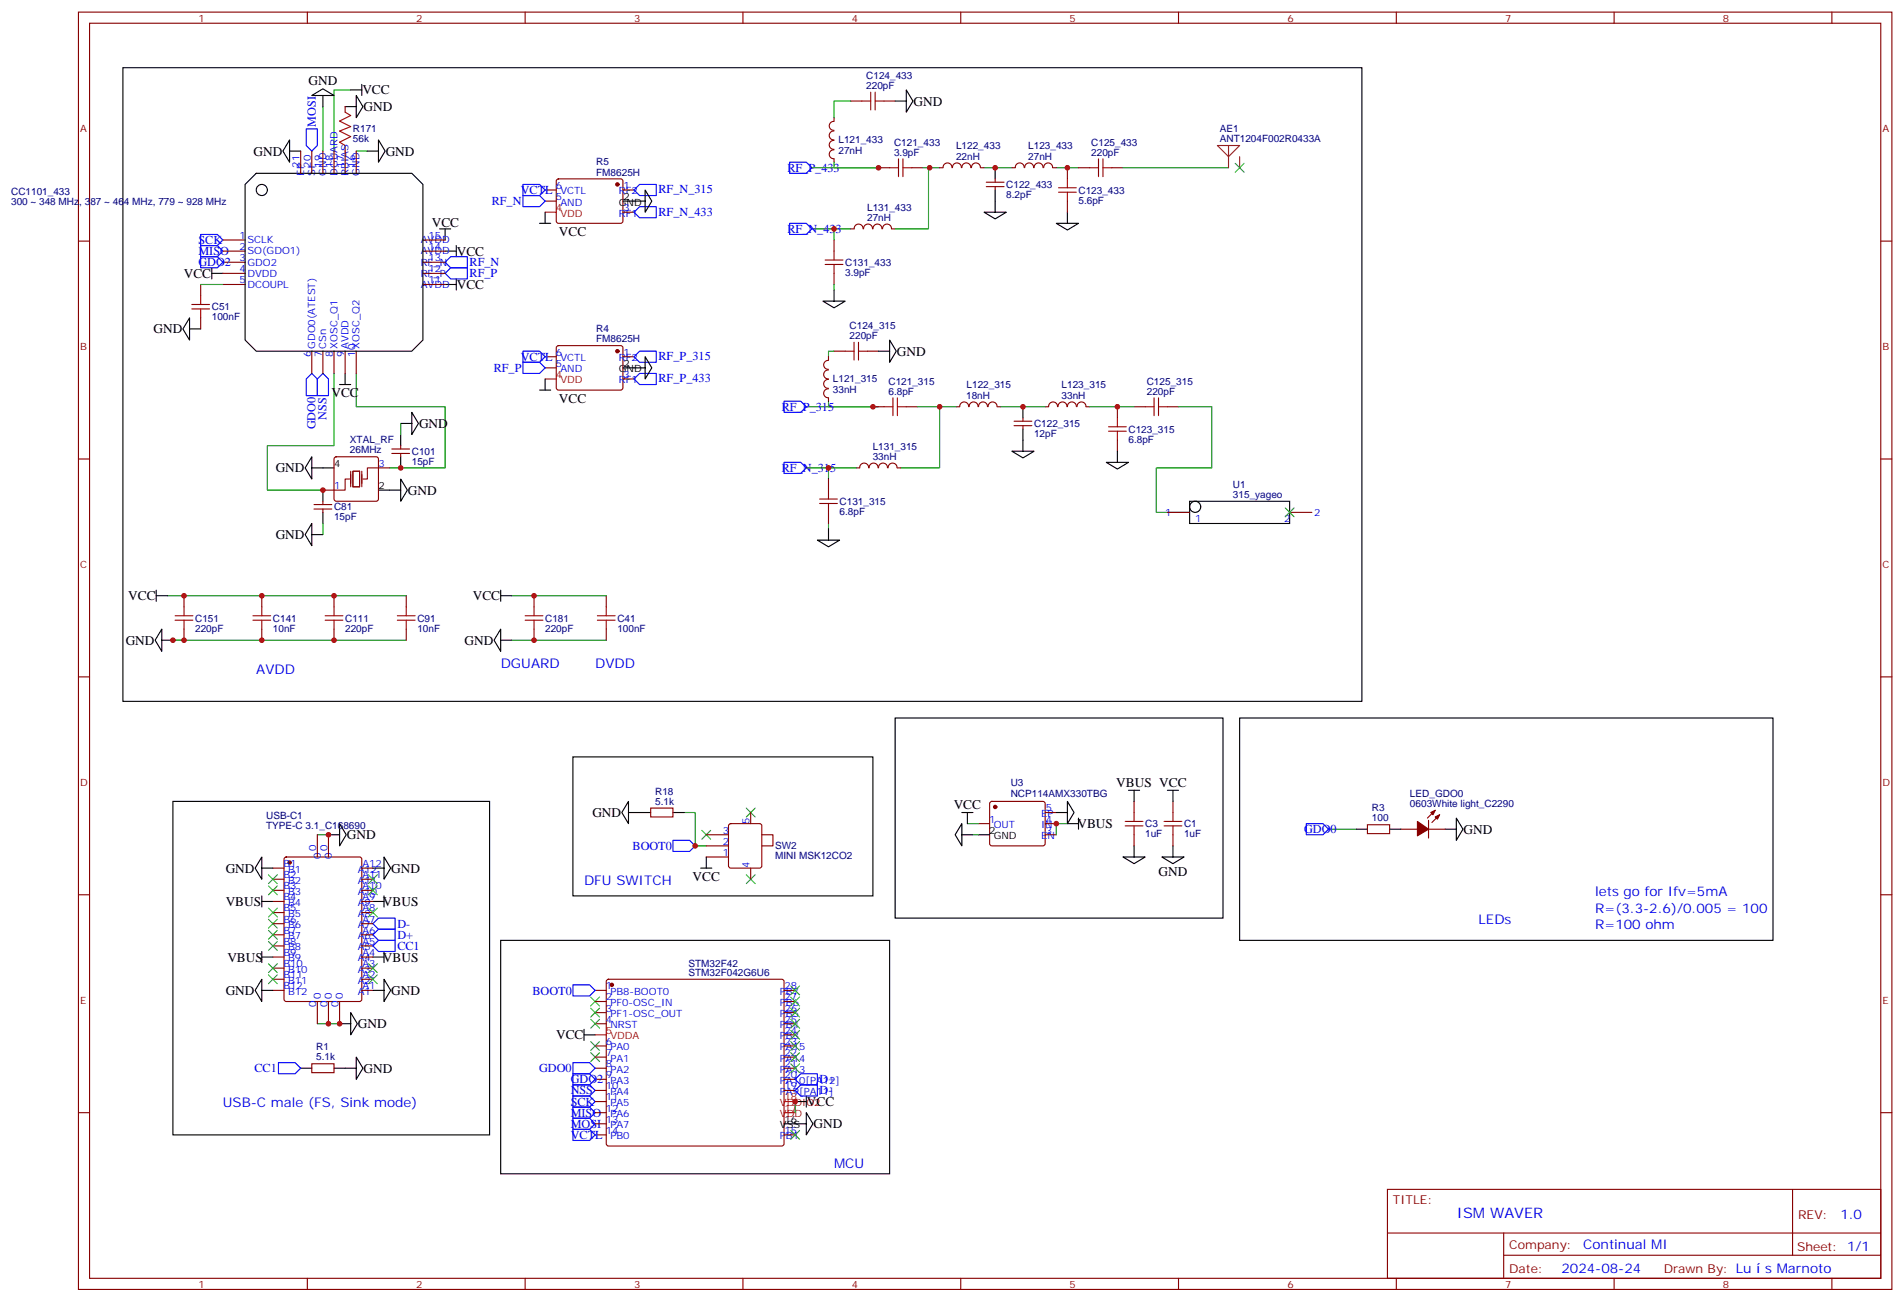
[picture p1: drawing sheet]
<svg xmlns="http://www.w3.org/2000/svg" width="604mm" height="413mm" viewBox="0 0 604 413" stroke-linecap="round" stroke-linejoin="round" font-family="sans-serif">
<g fill="none" stroke="#870000" stroke-width=".35">
<path d="M24.9 3.8h575.7v405.4h-575.7zM28.4 7.4h568.7v398.3h-568.7zM97.6 3.8v3.6M166.7 3.8v3.6M235.9 3.8v3.6M305 3.8v3.6M374.2 3.8v3.6M443.3 3.8v3.6M512.4 3.8v3.6M581.6 3.8v3.6M109.6 33.8v1.8M264.8 38.5a1.41 1.41 0 0 0-1.5 1.4 1.41 1.41 0 0 0 1.5 1.4"/>
<path d="M264.8 37.4v1M270.1 32.1h3.5M280.7 32.1h3.5M95.5 47.9v7.1M99 47.9v7.1M102.5 47.9v7.1M106 47.9v7.1M109.6 46.2v8.8M113.1 47.9v7.1M176.8 57l.5-.2h20l.5 .7-.1 12.9-.6 .5-20.1-.1-.4-.6v-12.7zM264.8 44.6a1.41 1.41 0 0 0-1.5 1.4 1.41 1.41 0 0 0 1.5 1.4M264.8 41.6a1.41 1.41 0 0 0-1.5 1.4 1.41 1.41 0 0 0 1.5 1.4"/>
<path d="M264.8 47.6a1.41 1.41 0 0 0-1.5 1.4 1.41 1.41 0 0 0 1.5 1.4v1.1M278.9 53.2h3.5M289.5 53.2h3.5M298.3 53.2h1.1M299.4 53.2a1.41 1.41 0 0 1 1.4-1.5 1.41 1.41 0 0 1 1.4 1.5M302.4 53.2a1.41 1.41 0 0 1 1.4-1.5 1.41 1.41 0 0 1 1.4 1.5M305.4 53.2a1.41 1.41 0 0 1 1.4-1.5 1.41 1.41 0 0 1 1.4 1.5M308.4 53.2a1.41 1.41 0 0 1 1.4-1.5 1.41 1.41 0 0 1 1.4 1.5M311.4 53.2h1M313.1 59.2h5.7M313.1 57.8h5.7M315.9 56.8v1"/>
<path d="M315.9 59.2v1.1M321.2 53.2h1.1M322.3 53.2a1.41 1.41 0 0 1 1.4-1.5 1.41 1.41 0 0 1 1.4 1.5M325.3 53.2a1.41 1.41 0 0 1 1.4-1.5 1.41 1.41 0 0 1 1.4 1.5M328.3 53.2a1.41 1.41 0 0 1 1.4-1.5 1.41 1.41 0 0 1 1.4 1.5M331.4 53.2a1.41 1.41 0 0 1 1.4-1.5 1.41 1.41 0 0 1 1.4 1.5M334.3 53.2h1.1M338.9 53.2v3.6M342.4 53.2h3.5M353 53.2h3.5M24.9 76.5h3.5M70.8 76.2h7"/>
<path d="M70.8 79.7h7M134.3 76.2h7M134.3 79.7h7M173.1 60.3h3.5M173.1 63.8h3.5M197.8 60.3h3.5M197.8 67.3h3.5M264.8 76.2v3.5M270.1 72.6h1M271.2 72.6a1.41 1.41 0 0 1 1.4-1.5 1.41 1.41 0 0 1 1.4 1.5M274.2 72.6a1.41 1.41 0 0 1 1.4-1.5 1.41 1.41 0 0 1 1.4 1.5M277.2 72.6a1.41 1.41 0 0 1 1.4-1.5 1.41 1.41 0 0 1 1.4 1.5"/>
<path d="M280.2 72.6a1.41 1.41 0 0 1 1.4-1.5 1.41 1.41 0 0 1 1.4 1.5M283.1 72.6h1.1M338.9 63.8v3.5M597.1 76.5h3.5M63.7 90.3v3.5M70.8 83.2h7M70.8 86.7h7M70.8 90.3h7M134.3 83.2h7M134.3 86.7h7M134.3 90.3h7M264.8 86.7v3.6"/>
<path d="M63.7 100.9v3.5M99 111.4v7.1M102.5 111.4v7.1M106 111.4v7.1M109.6 111.4v7.1M113.1 111.4v7.1M173.1 113.2h3.5M173.1 116.7h3.5M176.8 109.9l.5-.2h20l.5 .7-.1 13-.6 .4-20.1-.1-.4-.6v-12.7zM197.8 113.2h3.5M263 117.4a1.41 1.41 0 0 0-1.5 1.4 1.41 1.41 0 0 0 1.5 1.4M263 114.4a1.41 1.41 0 0 0-1.5 1.4 1.41 1.41 0 0 0 1.5 1.4"/>
<path d="M263 113.2v1.1M264.8 111.4h3.5M275.4 111.4h3.5M197.8 120.3h3.5M263 120.4a1.41 1.41 0 0 0-1.5 1.4 1.41 1.41 0 0 0 1.5 1.4M263 123.4a1.41 1.41 0 0 0-1.5 1.4 1.41 1.41 0 0 0 1.5 1.4M263 126.3v1M277.1 129.1h3.6M287.7 129.1h3.6M303.6 129.1h1.1M304.7 129.1a1.41 1.41 0 0 1 1.4-1.5 1.41 1.41 0 0 1 1.4 1.5M307.7 129.1a1.41 1.41 0 0 1 1.4-1.5 1.41 1.41 0 0 1 1.4 1.5"/>
<path d="M310.7 129.1a1.41 1.41 0 0 1 1.4-1.6 1.41 1.41 0 0 1 1.4 1.6M313.7 129.1a1.41 1.41 0 0 1 1.4-1.5 1.41 1.41 0 0 1 1.4 1.5M316.7 129.1h1M321.9 135.1h5.7M321.9 133.7h5.7M324.8 132.6v1.1M324.8 135.1v1M331.8 129.1h1.1M332.9 129.1a1.41 1.41 0 0 1 1.4-1.5 1.41 1.41 0 0 1 1.4 1.5M335.9 129.1a1.41 1.41 0 0 1 1.4-1.5 1.41 1.41 0 0 1 1.4 1.5M338.9 129.1a1.41 1.41 0 0 1 1.4-1.6 1.41 1.41 0 0 1 1.4 1.6M341.9 129.1a1.41 1.41 0 0 1 1.5-1.5 1.41 1.41 0 0 1 1.4 1.5"/>
<path d="M344.9 129.1h1M354.8 129.1v3.5M354.8 139.7v3.5M360 129.1h3.6M370.6 129.1h3.6M24.9 145.7h3.5M102.5 159.1v1M102.5 155.5h3.5M106.3 145.2l.5-.2h12.7l.4 .2 .3 .5v12.7l-.3 .5-.4 .2h-12.7l-.5-.3-.3-.4v-12.7zM120.2 148.5h3.5M124.4 143.9h5.6M124.4 142.5h5.6"/>
<path d="M127.2 141.4v1.1M127.2 143.9v1.1M263 152v3.5M271.9 148.5h1M273 148.5a1.41 1.41 0 0 1 1.4-1.5 1.41 1.41 0 0 1 1.4 1.5M275.9 148.5a1.41 1.41 0 0 1 1.4-1.5 1.41 1.41 0 0 1 1.5 1.5M278.9 148.5a1.41 1.41 0 0 1 1.4-1.5 1.41 1.41 0 0 1 1.4 1.5M282 148.5a1.41 1.41 0 0 1 1.4-1.5 1.41 1.41 0 0 1 1.4 1.5M284.9 148.5h1.1M597.1 145.7h3.5M99.7 161.5h5.6M99.7 160.1h5.6"/>
<path d="M102.5 161.5v1.1M263 162.6v3.5M370.6 162.6h7.1M409.4 162.6h7.1M58.4 189.1v3.5M58.4 199.6v3.6M83.1 189.1v3.5M83.1 199.6v3.6M106 189.1v3.5M106 199.6v3.6M129 189.1v3.5M129 199.6v3.6"/>
<path d="M169.5 189.1v3.5M169.5 199.6v3.6M192.5 189.1v3.5M192.5 199.6v3.6M24.9 214.8h3.5M597.1 214.8h3.5M206.6 256.4h7v2.9h-7zM238.3 257.8v3.6M314.4 254.5l.5-.2h16.2l.5 .2 .2 .5v12.7l-.2 .5-.5 .2h-16.2l-.5-.2-.2-.5v-12.7zM331.8 257.8h3.6M360 254.3v3.5M372.4 254.3v3.5"/>
<path d="M455.6 257.1l-2.4 2.5M457.1 258.6l-2.5 2.4M86.6 275.5h3.6M86.6 279h3.6M90.4 272.2l.5-.2h23.3l.6 .4 .1 44.7-.5 .7h-23.5l-.7-.4v-44.7zM100.8 264.9v7.1M104.3 264.9v7.1M114.9 275.5h3.5M114.9 279h3.5M224.2 264.9h7.1M224.2 268.4h7.1M224.2 272h7.1"/>
<path d="M231.5 261.6l.5-.2h9.2l.5 .2 .2 .5v12.7l-.3 .5-.4 .2h-9.2l-.5-.3-.2-.4v-12.7zM238.3 275.5v3.5M241.9 264.9h3.5v3.5h-3.5M310.7 261.4h3.5M331.8 261.4h3.6M331.8 264.9h3.6M360 264.9v3.5M372.4 264.9v3.5M434.1 261.7h7.1v2.8h-7.1zM444.7 263.1h5.3M453.5 263.1h5.3M453.5 260.3v5.7"/>
<path d="M24.9 284h3.5M86.6 282.5h3.6M86.6 286.1h3.6M86.6 289.6h3.6M86.6 293.1h3.6M86.6 296.7h3.6M114.9 282.5h3.5M114.9 286.1h3.5M114.9 289.6h3.5M114.9 293.1h3.5M114.9 296.7h3.5M597.1 284h3.5"/>
<path d="M86.6 300.2h3.6M86.6 303.7h3.6M86.6 307.2h3.6M86.6 310.8h3.6M86.6 314.3h3.6M100.8 317.8v7.1M104.3 317.8v7.1M107.8 317.8v7.1M114.9 300.2h3.5M114.9 303.7h3.5M114.9 307.2h3.5M114.9 310.8h3.5"/>
<path d="M114.9 314.3h3.5M188.9 314.3h3.6M188.9 317.8h3.6M192.7 311l.5-.2h55l.5 .2 .2 .5v51.5l-.2 .5-.5 .2h-55l-.5-.3-.2-.4v-51.5zM248.9 314.3h3.5M248.9 317.8h3.5M99 337.6h7v2.8h-7zM188.9 321.3h3.6M188.9 324.9h3.6M188.9 331.9h3.6M188.9 335.5h3.6M188.9 339h3.6"/>
<path d="M248.9 321.3h3.5M248.9 324.9h3.5M248.9 331.9h3.5M248.9 335.5h3.5M248.9 339h3.5M248.9 328.4h3.5M24.9 353.1h3.5M188.9 353.1h3.6M188.9 342.5h3.6M188.9 346h3.6M188.9 349.6h3.6M188.9 356.6h3.6"/>
<path d="M248.9 342.5h3.5M248.9 346h3.5M597.1 353.1h3.5M188.9 360.2h3.6M248.9 360.2h3.5M440.5 377.4h156.6v28.3h-156.6zM569.1 377.5v20.8M440.5 391.3h156.5M477.4 398.3h119.6M477.4 391.3v14.1M97.6 405.7v3.5M166.7 405.7v3.5"/>
<path d="M235.9 405.7v3.5M305 405.7v3.5M374.2 405.7v3.5M443.3 405.7v3.5M512.4 405.7v3.5M581.6 405.7v3.5"/>
</g>
<g fill="none" stroke="#008700" stroke-width=".35">
<path d="M102.5 33.8v14.1M111.3 28.5h-5.3v19.4M270.1 32.1h-5.3v5.3M113.1 47.9h3.5M264.8 51.5v1.7h14.1h-21.2M293 53.2h5.3M295.1 53.2h-.3v19.4h-10.6M312.4 53.2h8.8M335.4 53.2h7M356.5 53.2h33.5M257.7 72.6h12.4M264.8 72.6v3.6"/>
<path d="M63.7 90.3h7.1M264.8 90.3v1.7M106 118.5v22.9h-21.1v14.1h17.6M113.1 118.5v10.6h28.2v19.4h-17.6M264.8 111.4h-1.8v1.8M127.2 134.4v3.5M256 129.1h22.9M263 127.3v1.8h14.1M291.3 129.1h7M303.6 129.1h-5.3v19.4h-12.3M317.7 129.1h14.1M345.9 129.1h14.1"/>
<path d="M374.2 129.1h10.5v19.4h-17.6v14.1h10.6M256 148.5h15.9M263 148.5v3.5M102.5 166.1v3.6M263 166.1v1.8M53.1 189.1h75.9M162.5 189.1h30M54.9 203.2h74.1M162.5 203.2h30M217.2 257.8h3.5v10.6h3.5M100.8 264.9h3.5M307.1 261.4h3.6"/>
<path d="M308.9 264.9h1.8M338.9 261.4h-3.5v3.5M421.8 263.1h8.8M100.8 324.9h7M252.4 349.6v3.5"/>
</g>
<g fill="none" stroke="#000" stroke-width=".35">
<path d="M39 21.5h393.4v201.1h-393.4zM99 30.3l3.5-2.1 3.5 2.1zM102.5 30.3v3.5M109.6 33.8h3.5M111.3 28.5h3.6M113.1 30.3l2.1 3.5-2.1 3.6zM114.9 26.8v3.5M284.2 32.1h3.5M287.7 28.5l2.1 3.6-2.1 3.5zM81.4 55h49.3l3.6 3.5v49.4l-3.6 3.5h-49.3l-3.6-3.5v-49.4zM91.9 44.4v7.1l-2.1-3.6zM91.9 47.9h3.6"/>
<path d="M116.6 47.9h3.6M120.2 44.4l2.1 3.5-2.1 3.6zM315.9 53.2v3.6M139.6 72.6h3.5M141.3 79.7h3.6M141.3 72.6v3.6M144.9 77.9v3.6M171.3 70.9h3.5M173.1 67.3v3.6M197.8 63.8h7M204.8 60.3l2.1 3.5-2.1 3.5zM312.4 67.3h7.1l-3.6 2.2z"/>
<path d="M315.9 60.3v7M335.4 70.9h7l-3.5 2.1zM338.9 67.3v3.6M67.2 86.7h3.6M67.2 85v3.5M141.3 90.3h3.6M144.9 88.5v3.5M261.3 95.6h7l-3.5 2.1zM264.8 92v3.6M60.2 100.9v7l-2.1-3.5zM60.2 104.4h3.5M109.6 118.5v3.5"/>
<path d="M197.8 116.7h7M204.8 113.2l2.1 3.5-2.1 3.6zM278.9 111.4h3.5M282.4 107.9l2.2 3.5-2.2 3.6zM107.8 122h3.5M127.2 134.4h3.5M127.2 137.9v3.5M130.7 130.8l2.2 3.6-2.2 3.5zM171.3 123.8h3.5M173.1 120.3v3.5M324.8 129.1v3.5M324.8 136.1v7.1"/>
<path d="M99 145v7l-2.1-3.5zM99 148.5h7M102.5 155.5v3.6M120.2 155.5h7M127.2 152l2.1 3.5-2.1 3.6zM127.2 145v3.5M321.2 143.2h7.1l-3.5 2.1zM351.2 146.7h7.1l-3.5 2.1zM354.8 143.2v3.5M377.7 159.1h31.7v7h-31.7zM99 166.1v7.1l-2.1-3.5zM99 169.7h3.5"/>
<path d="M102.5 162.6v3.5M259.5 171.4h7.1l-3.6 2.1zM263 167.9v3.5M49.6 189.1h3.5M49.6 187.3v3.5M51.4 199.6v7.1l-2.2-3.5zM159 199.6v7.1l-2.2-3.5zM159 189.1h3.5M159 187.3v3.5M51.4 203.2h3.5M159 203.2h3.5M284.2 227.9h104.1v63.5h-104.1z"/>
<path d="M393.6 227.9h169.3v70.5h-169.3zM54.9 254.3h100.5v105.9h-100.5zM181.9 240.2h95.2v44.1h-95.2zM199.5 254.3v7.1l-2.1-3.6zM199.5 257.8h7.1M213.6 257.8h3.6M305.4 257.8h3.5M307.1 257.8v3.6M335.4 257.8h3.5M338.9 254.3l2.1 3.5-2.1 3.6zM342.4 259.6v3.5M358.3 250.8h3.5"/>
<path d="M360 250.8v3.5M370.6 250.8h3.6M372.4 250.8v3.5M462.4 259.6l2.1 3.5-2.1 3.6zM83.1 272v7l-2.1-3.5zM83.1 275.5h3.5M104.3 264.9h3.5M107.8 261.4l2.1 3.5-2.1 3.5zM118.4 275.5h3.5M121.9 272l2.1 3.5-2.1 3.5zM222.5 275.5h3.5M224.2 272v3.5"/>
<path d="M305.4 261.4v7l-2.2-3.5zM305.4 264.9h3.5M310.7 264.9h3.5M338.9 261.4h3.5M356.5 272h7.1l-3.6 2.1zM360 268.4v3.6M368.9 272h7l-3.5 2.1zM372.4 268.4v3.6M430.6 263.1h3.5M441.2 263.1h3.5M458.8 263.1h3.6M83.1 284.3v3.5"/>
<path d="M83.1 286.1h3.5M118.4 286.1h3.5M121.9 284.3v3.5M159 298.4h123.4v74.1h-123.4zM83.1 310.8v7l-2.1-3.5zM83.1 303.7h3.5M83.1 301.9v3.6M83.1 314.3h3.5M118.4 303.7h3.5M118.4 314.3h3.5M121.9 310.8l2.1 3.5-2.1 3.5zM121.9 301.9v3.6"/>
<path d="M95.5 339h3.5M106 339h7.1M107.8 324.9h3.5M111.3 321.3l2.2 3.6-2.2 3.5zM113.1 335.5l2.1 3.5-2.1 3.5zM185.4 328.4h3.5M185.4 326.6v3.6M248.9 356.6h7.1M252.4 349.6h3.6M256 353.1l2.1 3.5-2.1 3.6zM256 347.8v3.5"/>
<circle cx="83.1" cy="60.3" r="1.76"/>
<circle cx="379.4" cy="160.8" r="1.76"/>
</g>
<g fill="none" stroke="#a10000" stroke-width=".35">
<path d="M109.6 35.6l1.7 1.1-3.5 1.7 3.5 1.8-3.5 1.4 3.5 1.8-3.5 1.7 1.8 1.1M273.6 32.1h2.8M276.4 29.2v5.7M277.8 29.2v5.7M277.8 32.1h2.9M282.4 53.2h2.9M285.3 50.4v5.7M286.7 53.2h2.8M286.7 50.4v5.7M336.1 59.6h5.6M338.9 56.8v2.8M345.9 53.2h2.9"/>
<path d="M348.8 50.4v5.7M350.2 50.4v5.7M350.2 53.2h2.8M264.8 79.7v2.8M336.1 61h5.6M338.9 61v2.8M60.9 96.6h5.6M60.9 98h5.6M63.7 93.8v2.8M63.7 98v2.9M262 82.5h5.6M262 83.9h5.6"/>
<path d="M264.8 83.9v2.8M268.3 111.4h2.8M271.1 108.6v5.7M272.6 108.6v5.7M272.6 111.4h2.8M280.7 129.1h2.8M283.5 126.3v5.6M284.9 126.3v5.6M284.9 129.1h2.8M351.9 135.4h5.7M351.9 136.8h5.7M354.8 132.6v2.8"/>
<path d="M354.8 136.8v2.9M363.6 129.1h2.8M366.4 126.3v5.6M367.8 129.1h2.8M367.8 126.3v5.6M260.2 158.4h5.7M260.2 159.8h5.7M263 155.5v2.9M263 159.8v2.8M55.6 195.4h5.6M55.6 196.8h5.6M58.4 192.6v2.8"/>
<path d="M58.4 196.8v2.8M80.3 195.4h5.6M80.3 196.8h5.6M83.1 192.6v2.8M83.1 196.8v2.8M103.2 195.4h5.7M103.2 196.8h5.7M106 192.6v2.8M106 196.8v2.8M126.2 195.4h5.6M126.2 196.8h5.6M129 192.6v2.8"/>
<path d="M129 196.8v2.8M166.7 195.4h5.7M166.7 196.8h5.7M169.5 192.6v2.8M169.5 196.8v2.8M189.7 195.4h5.6M189.7 196.8h5.6M192.5 192.6v2.8M192.5 196.8v2.8M360 257.8v2.9M372.4 257.8v2.9M357.2 262.1h5.7"/>
<path d="M357.2 260.7h5.7M360 262.1v2.8M369.6 262.1h5.6M369.6 260.7h5.6M372.4 262.1v2.8"/>
</g>
<g fill="none" stroke="#00f" stroke-width=".35">
<path d="M97.2 40.9h3.6v5.3l-1.8 1.7-1.8-1.7zM166 58.5h5.3l1.8 1.8-1.8 1.8h-5.3zM203.1 58.5h5.3v3.6h-5.3l-1.8-1.8zM250.7 51.5h5.3l1.7 1.7-1.7 1.8h-5.3zM63.7 74.4h5.3l1.8 1.8-1.8 1.7h-5.3zM63.7 77.9h5.3l1.8 1.8-1.8 1.8h-5.3zM166 62.1h5.3l1.8 1.7-1.8 1.8h-5.3zM201.3 67.3l1.8-1.7h5.3v3.5h-5.3zM250.7 70.9h5.3l1.7 1.7-1.7 1.8h-5.3zM63.7 81.5h5.3l1.8 1.7-1.8 1.8h-5.3zM141.3 86.7l1.8-1.7h5.3v3.5h-5.3zM141.3 83.2l1.8-1.7h5.3v3.5h-5.3z"/>
<path d="M99 118.5l1.8 1.8v5.3h-3.6v-5.3zM102.5 118.5l1.8 1.8v5.3h-3.5v-5.3zM166 111.4h5.3l1.8 1.8-1.8 1.8h-5.3zM166 115h5.3l1.8 1.7-1.8 1.8h-5.3zM201.3 113.2l1.8-1.8h5.3v3.6h-5.3zM201.3 120.3l1.8-1.8h5.3v3.5h-5.3zM248.9 127.3h5.3l1.8 1.8-1.8 1.7h-5.3zM248.9 146.7h5.3l1.8 1.8-1.8 1.7h-5.3zM213.6 266.7h5.3l1.8 1.7-1.8 1.8h-5.3zM414.7 261.4h5.3l1.8 1.7-1.8 1.8h-5.3zM118.4 296.7l1.8-1.8h5.2v3.5h-5.2zM118.4 293.1l1.8-1.7h5.2v3.5h-5.2z"/>
<path d="M120.2 298.4h5.2v3.5h-5.2l-1.8-1.7zM181.9 312.5h5.3l1.7 1.8-1.7 1.8h-5.3zM88.4 337.2h5.3l1.8 1.8-1.8 1.7h-5.3zM181.9 337.2h5.3l1.7 1.8-1.7 1.7h-5.3zM181.9 354.9h5.3l1.7 1.7-1.7 1.8h-5.3zM181.9 351.3h5.3l1.7 1.8-1.7 1.8h-5.3zM181.9 347.8h5.3l1.7 1.8-1.7 1.7h-5.3zM181.9 344.3h5.3l1.7 1.7-1.7 1.8h-5.3zM181.9 358.4h5.3l1.7 1.8-1.7 1.7h-5.3zM181.9 340.7h5.3l1.7 1.8-1.7 1.8h-5.3zM252.4 346l1.8-1.7h5.3v3.5h-5.3zM252.4 342.5l1.8-1.8h5.3v3.6h-5.3z"/>
</g>
<g fill="#870000" stroke="#870000" stroke-width=".35">
<path d="M455.6 259.3l1.5-.7-.7 1.4z"/>
<path d="M454.2 257.8l1.4-.7-.7 1.5z"/>
<path d="M450 260.7l3.5 2.4-3.5 2.2z"/>
<circle cx="315.9" cy="256.1" r=".53"/>
<circle cx="91.9" cy="273.7" r=".53"/>
<circle cx="194.2" cy="312.5" r=".53"/>
<circle cx="196" cy="111.4" r=".53"/>
<circle cx="196" cy="58.5" r=".53"/>
</g>
<g fill="none" stroke="#3c3" stroke-width=".35">
<path d="M392.1 51.8l2.9 2.8M395 51.8l-2.9 2.8M408 161.2l2.8 2.8M410.8 161.2l-2.8 2.8M236.9 256.4l2.8 2.9M239.7 256.4l-2.8 2.9M85.2 277.6l2.9 2.8M88.1 277.6l-2.9 2.8M117 277.6l2.8 2.8M119.8 277.6l-2.8 2.8M222.8 263.5l2.8 2.8M225.6 263.5l-2.8 2.8"/>
<path d="M236.9 277.6l2.8 2.8M239.7 277.6l-2.8 2.8M85.2 291.7l2.9 2.8M85.2 281.1l2.9 2.9M85.2 295.2l2.9 2.9M85.2 298.8l2.9 2.8M85.2 288.2l2.9 2.8M88.1 291.7l-2.9 2.8M88.1 281.1l-2.9 2.9M88.1 295.2l-2.9 2.9M88.1 298.8l-2.9 2.8M88.1 288.2l-2.9 2.8"/>
<path d="M117 288.2l2.8 2.8M117 281.1l2.8 2.9M119.8 288.2l-2.8 2.8M119.8 281.1l-2.8 2.9M85.2 305.8l2.9 2.8M85.2 309.4l2.9 2.8M88.1 309.4l-2.9 2.8M88.1 305.8l-2.9 2.8M117 309.4l2.8 2.8M117 305.8l2.8 2.8M119.8 309.4l-2.8 2.8M119.8 305.8l-2.8 2.8"/>
<path d="M187.5 316.4l2.9 2.8M187.5 319.9l2.9 2.9M190.4 316.4l-2.9 2.8M190.4 319.9l-2.9 2.9M251 319.9l2.9 2.9M251 316.4l2.9 2.8M251 312.9l2.9 2.8M253.9 319.9l-2.9 2.9M253.9 316.4l-2.9 2.8M253.9 312.9l-2.9 2.8M187.5 330.5l2.9 2.8M187.5 334l2.9 2.9"/>
<path d="M187.5 323.5l2.9 2.8M190.4 330.5l-2.9 2.8M190.4 334l-2.9 2.9M190.4 323.5l-2.9 2.8M251 330.5l2.9 2.8M251 327l2.9 2.8M251 323.5l2.9 2.8M251 337.6l2.9 2.8M251 334l2.9 2.9M253.9 330.5l-2.9 2.8M253.9 327l-2.9 2.8M253.9 323.5l-2.9 2.8"/>
<path d="M253.9 337.6l-2.9 2.8M253.9 334l-2.9 2.9M251 358.7l2.9 2.9M253.9 358.7l-2.9 2.9"/>
</g>
<path d="M386.5 46.2h7.1l-3.6 3.5zM390 46.2v7M393.6 49.7v3.5" fill="none" stroke="#8c2424" stroke-width=".35"/>
<path d="M173.1 67.3h3.5M173.1 120.3h3.5M188.9 328.4h3.6M248.9 353.1h3.5M248.9 349.6h3.5" fill="none" stroke="#f00" stroke-width=".35"/>
<path d="M111 152h-1.4v3.5h-3.6M111.3 149.5v5M112 149.5h2.2v5h-2.2zM114.9 149.5v5M120.2 148.5h-3.6v3.5h-1.4" fill="none" stroke="#870012" stroke-width=".35"/>
<g fill="#c00">
<circle cx="264.8" cy="72.6" r=".88"/>
<circle cx="83.1" cy="189.1" r=".88"/>
<circle cx="83.1" cy="203.2" r=".88"/>
<circle cx="263" cy="148.5" r=".88"/>
<circle cx="169.5" cy="189.1" r=".88"/>
<circle cx="169.5" cy="203.2" r=".88"/>
<circle cx="106" cy="189.1" r=".88"/>
<circle cx="106" cy="203.2" r=".88"/>
<circle cx="54.9" cy="203.2" r=".88"/>
<circle cx="58.4" cy="203.2" r=".88"/>
<circle cx="58.4" cy="189.1" r=".88"/>
<circle cx="278.9" cy="53.2" r=".88"/>
<circle cx="295.1" cy="53.2" r=".88"/>
<circle cx="315.9" cy="53.2" r=".88"/>
<circle cx="338.9" cy="53.2" r=".88"/>
<circle cx="277.1" cy="129.1" r=".88"/>
<circle cx="298.3" cy="129.1" r=".88"/>
<circle cx="324.8" cy="129.1" r=".88"/>
<circle cx="354.8" cy="129.1" r=".88"/>
<circle cx="335.4" cy="261.4" r=".88"/>
<circle cx="107.8" cy="324.9" r=".88"/>
<circle cx="104.3" cy="264.9" r=".88"/>
<circle cx="104.3" cy="324.9" r=".88"/>
<circle cx="252.4" cy="349.6" r=".88"/>
<circle cx="220.7" cy="268.4" r=".88"/>
<circle cx="102.5" cy="155.5" r=".88"/>
<circle cx="127.2" cy="148.5" r=".88"/>
</g>
<text font-size="4.6" fill="#00f" x="462.6" y="386.5">ISM WAVER</text>
<g font-size="4.2">
<text x="97.9" y="27.1">GND</text>
<text x="115" y="30">VCC</text>
<text x="115.4" y="35.3">GND</text>
<text x="290" y="33.5">GND</text>
<text x="80.5" y="49.4">GND</text>
<text x="122.4" y="49.4">GND</text>
<text x="137.1" y="71.9">VCC</text>
<text x="177.4" y="74.9">VCC</text>
<text x="145" y="81.1">VCC</text>
<text x="58.4" y="88.2">VCC</text>
<text x="145" y="91.7">VCC</text>
<text x="48.7" y="105.8">GND</text>
<text x="284.7" y="112.9">GND</text>
<text x="105.2" y="126">VCC</text>
<text x="177.4" y="127.8">VCC</text>
<text x="133" y="135.8">GND</text>
<text x="87.5" y="149.9">GND</text>
<text x="129.5" y="157">GND</text>
<text x="87.5" y="171.1">GND</text>
<text x="40.7" y="190.5">VCC</text>
<text x="150.1" y="190.5">VCC</text>
<text x="39.9" y="204.6">GND</text>
<text x="147.5" y="204.6">GND</text>
<text x="354.4" y="249.7">VBUS VCC</text>
<text x="302.8" y="256.8">VCC</text>
<text x="188.1" y="259.3">GND</text>
<text x="342" y="262.9">VBUS</text>
<text x="110.1" y="266.3">GND</text>
<text x="464.6" y="264.5">GND</text>
<text x="71.6" y="276.9">GND</text>
<text x="124.2" y="276.9">GND</text>
<text x="219.9" y="279.5">VCC</text>
<text x="367.8" y="278">GND</text>
<text x="71.6" y="287.5">VBUS</text>
<text x="121.6" y="287.5">VBUS</text>
<text x="72.2" y="305.2">VBUS</text>
<text x="121.6" y="305.2">VBUS</text>
<text x="71.6" y="315.7">GND</text>
<text x="124.2" y="315.7">GND</text>
<text x="113.6" y="326.3">GND</text>
<text x="176.5" y="329.8">VCC</text>
<text x="115.4" y="340.5">GND</text>
<text x="256.2" y="351">VCC</text>
<text x="258.3" y="358">GND</text>
</g>
<g font-size="4.2" fill="#00f">
<text x="81.4" y="213.7">AVDD</text>
<text x="159" y="212">DGUARD</text>
<text x="188.9" y="212">DVDD</text>
<text x="185.4" y="280.8">DFU SWITCH</text>
<text x="506.4" y="284.3">lets go for Ifv=5mA</text>
<text x="469.4" y="293.1">LEDs</text>
<text x="506.4" y="289.6">R=(3.3-2.6)/0.005 = 100</text>
<text x="506.4" y="294.9">R=100 ohm</text>
<text x="70.8" y="351.3">USB-C male (FS, Sink mode)</text>
<text x="264.8" y="370.7">MCU</text>
<text x="584.3" y="386.7">1.0</text>
<text x="502.7" y="396.3">Continual MI</text>
<text x="495.7" y="404.1">2024-08-24</text>
<text x="560.4" y="404">s Marnoto</text>
</g>
<g font-size="3.9" fill="#00f">
<text x="100.2" y="40.2" transform="rotate(-90 100.2 40.2)">MOSI</text>
<text x="250" y="54.5">RF_P_433</text>
<text x="156.1" y="65">RF_N</text>
<text x="165.3" y="61.5">VCTL</text>
<text x="209.1" y="61.4">RF_N_315</text>
<text x="209.1" y="68.5">RF_N_433</text>
<text x="63" y="77.4">SCK</text>
<text x="250" y="73.9">RF_N_433</text>
<text x="63" y="80.9">MISO</text>
<text x="63" y="84.5">GDO2</text>
<text x="149.1" y="87.9">RF_P</text>
<text x="149.1" y="84.4">RF_N</text>
<text x="156.7" y="117.9">RF_P</text>
<text x="165.3" y="114.4">VCTL</text>
<text x="209.1" y="114.3">RF_P_315</text>
<text x="209.1" y="121.4">RF_P_433</text>
<text x="248.2" y="130.3">RF_P_315</text>
<text x="100.2" y="136.3" transform="rotate(-90 100.2 136.3)">GDO0</text>
<text x="103.7" y="133.2" transform="rotate(-90 103.7 133.2)">NSS</text>
<text x="248.2" y="149.7">RF_N_315</text>
<text x="200.8" y="269.7">BOOT0</text>
<text x="414" y="264.4">GDO0</text>
<text x="126.2" y="298">D+</text>
<text x="126.2" y="294.5">D-</text>
<text x="126.2" y="301.5">CC1</text>
<text x="169.1" y="315.6">BOOT0</text>
<text x="80.8" y="340.2">CC1</text>
<text x="171.2" y="340.1">GDO0</text>
<text x="181.2" y="347.3">NSS</text>
<text x="181.2" y="343.7">GDO2</text>
<text x="260.2" y="347.2">D-</text>
<text x="260.2" y="343.6">D+</text>
<text x="181.2" y="350.8">SCK</text>
<text x="181.2" y="357.9">MOSI</text>
<text x="181.2" y="354.4">MISO</text>
<text x="181.2" y="361.4">VCTL</text>
</g>
<g font-size="3.9" fill="#800">
<text x="442.2" y="382">TITLE:</text>
<text x="570.9" y="386.7">REV:</text>
<text x="479.1" y="396.2">Company:</text>
<text x="570.5" y="396.8">Sheet: 1/1</text>
<text x="479.1" y="403.9">Date:</text>
<text x="528.2" y="404">Drawn By: Lu</text>
</g>
<g font-size="3.2" fill="#800">
<text x="63" y="6.8">1</text>
<text x="132.2" y="6.8">2</text>
<text x="201.3" y="6.8">3</text>
<text x="270.4" y="6.8">4</text>
<text x="339.6" y="6.8">5</text>
<text x="408.7" y="6.8">6</text>
<text x="477.9" y="6.8">7</text>
<text x="547" y="6.8">8</text>
<text x="25.4" y="41.9">A</text>
<text x="597.6" y="41.9">A</text>
<text x="25.4" y="111.1">B</text>
<text x="597.6" y="111.1">B</text>
<text x="25.4" y="180.2">C</text>
<text x="597.6" y="180.2">C</text>
<text x="25.4" y="249.4">D</text>
<text x="597.6" y="249.4">D</text>
<text x="25.4" y="318.5">E</text>
<text x="597.6" y="318.5">E</text>
<text x="63" y="408.7">1</text>
<text x="132.2" y="408.7">2</text>
<text x="201.3" y="408.7">3</text>
<text x="270.4" y="408.7">4</text>
<text x="339.6" y="408.7">5</text>
<text x="408.7" y="408.7">6</text>
<text x="477.9" y="408.7">7</text>
<text x="547" y="408.7">8</text>
</g>
<g font-size="3.2" fill="#000080">
<text x="275" y="28.2">220pF</text>
<text x="275" y="25.1">C124_433</text>
<text x="387.3" y="41.9">AE1</text>
<text x="112" y="45.2">56k</text>
<text x="112" y="42">R171</text>
<text x="266.2" y="45.5">L121_433</text>
<text x="283.9" y="46.2">C121_433</text>
<text x="303.5" y="47.4">L122_433</text>
<text x="326.5" y="47.4">L123_433</text>
<text x="346.4" y="46.2">C125_433</text>
<text x="387.3" y="45.1">ANT1204F002R0433A</text>
<text x="189.3" y="52.5">R5</text>
<text x="266.2" y="48.7">27nH</text>
<text x="283.9" y="49.4">3.9pF</text>
<text x="303.5" y="50.6">22nH</text>
<text x="326.5" y="50.6">27nH</text>
<text x="346.4" y="49.4">220pF</text>
<text x="189.3" y="55.7">FM8625H</text>
<text x="319.5" y="59.7">C122_433</text>
<text x="3.5" y="65">300 ~ 348 MHz, 387 ~ 464 MHz, 779 ~ 928 MHz</text>
<text x="3.5" y="62">CC1101_433</text>
<text x="319.5" y="62.9">8.2pF</text>
<text x="342.4" y="64.6">5.6pF</text>
<text x="342.4" y="61.4">C123_433</text>
<text x="275.3" y="70.1">27nH</text>
<text x="275.3" y="66.8">L131_433</text>
<text x="268.3" y="87.6">3.9pF</text>
<text x="268.3" y="84.3">C131_433</text>
<text x="67.2" y="101.7">100nF</text>
<text x="67.2" y="98.5">C51</text>
<text x="189.3" y="105.4">R4</text>
<text x="269.7" y="107.6">220pF</text>
<text x="269.7" y="104.4">C124_315</text>
<text x="189.3" y="108.6">FM8625H</text>
<text x="264.4" y="124.6">33nH</text>
<text x="264.4" y="121.4">L121_315</text>
<text x="282.1" y="125.2">6.8pF</text>
<text x="282.1" y="122.1">C121_315</text>
<text x="306.9" y="123.1">L122_315</text>
<text x="337.1" y="123.3">L123_315</text>
<text x="364.1" y="125.2">220pF</text>
<text x="364.1" y="122.1">C125_315</text>
<text x="306.7" y="126.7">18nH</text>
<text x="337.1" y="126.5">33nH</text>
<text x="328.3" y="135.5">C122_315</text>
<text x="358.3" y="137.3">C123_315</text>
<text x="111.1" y="143.8">26MHz</text>
<text x="111.1" y="140.6">XTAL_RF</text>
<text x="277.1" y="142.7">L131_315</text>
<text x="328.3" y="138.7">12pF</text>
<text x="358.3" y="140.5">6.8pF</text>
<text x="130.7" y="147.5">15pF</text>
<text x="130.7" y="144.3">C101</text>
<text x="277.1" y="145.9">33nH</text>
<text x="391.5" y="154.8">U1</text>
<text x="106" y="162">C81</text>
<text x="266.6" y="160.1">C131_315</text>
<text x="391.5" y="158">315_yageo</text>
<text x="106" y="165.1">15pF</text>
<text x="266.6" y="163.4">6.8pF</text>
<text x="61.9" y="197.2">C151</text>
<text x="86.6" y="197.2">C141</text>
<text x="109.6" y="197.2">C111</text>
<text x="132.5" y="197.2">C91</text>
<text x="173.1" y="197.2">C181</text>
<text x="196" y="197.2">C41</text>
<text x="61.9" y="200.5">220pF</text>
<text x="86.6" y="200.5">10nF</text>
<text x="109.6" y="200.5">220pF</text>
<text x="132.5" y="200.5">10nF</text>
<text x="173.1" y="200.5">220pF</text>
<text x="196" y="200.5">100nF</text>
<text x="320.9" y="249.6">U3</text>
<text x="208" y="255.4">5.1k</text>
<text x="208" y="252.2">R18</text>
<text x="320.9" y="252.9">NCP114AMX330TBG</text>
<text x="435.6" y="257.5">R3</text>
<text x="447.6" y="256.1">0603White light_C2290</text>
<text x="447.6" y="252.9">LED_GDO0</text>
<text x="84.5" y="263.1">TYPE-C 3.1_C168690</text>
<text x="84.5" y="260">USB-C1</text>
<text x="363.6" y="262.5">C3</text>
<text x="375.9" y="262.5">C1</text>
<text x="435.6" y="260.7">100</text>
<text x="246.1" y="269.6">SW2</text>
<text x="363.6" y="265.6">1uF</text>
<text x="375.9" y="265.6">1uF</text>
<text x="246.1" y="272.7">MINI MSK12CO2</text>
<text x="218.6" y="309.7">STM32F042G6U6</text>
<text x="218.6" y="306.8">STM32F42</text>
<text x="100.4" y="333.3">R1</text>
<text x="100.4" y="336.5">5.1k</text>
</g>
<g font-size="3.2" fill="#00f">
<text x="95.1" y="53.2" transform="rotate(-90 95.1 53.2)">21</text>
<text x="98.6" y="53.2" transform="rotate(-90 98.6 53.2)">20</text>
<text x="102.2" y="53.2" transform="rotate(-90 102.2 53.2)">19</text>
<text x="105.7" y="53.2" transform="rotate(-90 105.7 53.2)">18</text>
<text x="109.2" y="53.2" transform="rotate(-90 109.2 53.2)">17</text>
<text x="112.7" y="53.2" transform="rotate(-90 112.7 53.2)">16</text>
<text x="96.5" y="55.7" transform="rotate(-90 96.5 55.7)">EP</text>
<text x="100" y="55.7" transform="rotate(-90 100 55.7)">SI</text>
<text x="103.6" y="55.7" transform="rotate(-90 103.6 55.7)">GND</text>
<text x="107.1" y="55.7" transform="rotate(-90 107.1 55.7)">DGUARD</text>
<text x="110.6" y="55.7" transform="rotate(-90 110.6 55.7)">RBIAS</text>
<text x="114.2" y="55.7" transform="rotate(-90 114.2 55.7)">GND</text>
<text x="176.4" y="59.9">6</text>
<text x="197.9" y="59.9">1</text>
<text x="176.4" y="63.5">5</text>
<text x="177.9" y="65.2">AND</text>
<text x="177.9" y="61.7">VCTL</text>
<text x="196.5" y="61.7">RF2</text>
<text x="196.5" y="68.8">RF1</text>
<text x="197.9" y="67">3</text>
<text x="76.1" y="75.8">1</text>
<text x="78.5" y="77.2">SCLK</text>
<text x="133.6" y="77.2">AVDD</text>
<text x="136" y="75.8">15</text>
<text x="76.1" y="79.3">2</text>
<text x="76.1" y="82.9">3</text>
<text x="78.5" y="80.8">SO(GDO1)</text>
<text x="133.6" y="80.8">AVDD</text>
<text x="136" y="82.9">13</text>
<text x="136" y="79.3">14</text>
<text x="76.1" y="86.4">4</text>
<text x="76.1" y="89.9">5</text>
<text x="78.5" y="84.3">GDO2</text>
<text x="78.5" y="87.8">DVDD</text>
<text x="133.6" y="87.8">RF_P</text>
<text x="133.6" y="84.3">RF_N</text>
<text x="136" y="89.9">11</text>
<text x="136" y="86.4">12</text>
<text x="78.5" y="91.3">DCOUPL</text>
<text x="133.6" y="91.3">AVDD</text>
<text x="98.6" y="113.2" transform="rotate(-90 98.6 113.2)">6</text>
<text x="100" y="110.7" transform="rotate(-90 100 110.7)">GDO0(ATEST)</text>
<text x="102.2" y="113.2" transform="rotate(-90 102.2 113.2)">7</text>
<text x="103.6" y="110.7" transform="rotate(-90 103.6 110.7)">CSn</text>
<text x="105.7" y="113.2" transform="rotate(-90 105.7 113.2)">8</text>
<text x="107.1" y="110.7" transform="rotate(-90 107.1 110.7)">XOSC_Q1</text>
<text x="109.2" y="113.2" transform="rotate(-90 109.2 113.2)">9</text>
<text x="110.6" y="110.7" transform="rotate(-90 110.6 110.7)">AVDD</text>
<text x="112.7" y="113.2" transform="rotate(-90 112.7 113.2)">10</text>
<text x="114.2" y="110.7" transform="rotate(-90 114.2 110.7)">XOSC_Q2</text>
<text x="176.4" y="112.9">6</text>
<text x="197.9" y="112.9">1</text>
<text x="176.4" y="116.4">5</text>
<text x="177.9" y="118.1">AND</text>
<text x="177.9" y="114.6">VCTL</text>
<text x="196.5" y="114.6">RF2</text>
<text x="197.9" y="119.9">3</text>
<text x="196.5" y="121.7">RF1</text>
<text x="120.2" y="148.1">3</text>
<text x="106" y="155.2">1</text>
<text x="369.9" y="163.7">1</text>
<text x="379.4" y="165.8">1</text>
<text x="407.7" y="165.8">2</text>
<text x="417.2" y="163.7">2</text>
<text x="332" y="257.5">5</text>
<text x="238" y="261.4" transform="rotate(-90 238 261.4)">5</text>
<text x="314" y="261">1</text>
<text x="315.5" y="262.8">OUT</text>
<text x="330.5" y="262.8">IN</text>
<text x="330.5" y="259.3">EP</text>
<text x="332" y="261">4</text>
<text x="229.5" y="264.5">3</text>
<text x="229.5" y="268.1">2</text>
<text x="330.5" y="266.3">EN</text>
<text x="332" y="264.5">3</text>
<text x="90" y="275.1">B1</text>
<text x="100.4" y="270.2" transform="rotate(-90 100.4 270.2)">0</text>
<text x="101.8" y="272.7" transform="rotate(-90 101.8 272.7)">0</text>
<text x="103.9" y="270.2" transform="rotate(-90 103.9 270.2)">0</text>
<text x="105.3" y="272.7" transform="rotate(-90 105.3 272.7)">0</text>
<text x="115" y="275.1">A12</text>
<text x="229.5" y="271.6">1</text>
<text x="238" y="275.5" transform="rotate(-90 238 275.5)">4</text>
<text x="90" y="278.7">B2</text>
<text x="91.5" y="276.9">B1</text>
<text x="91.5" y="280.4">B2</text>
<text x="113.6" y="280.4">A11</text>
<text x="113.6" y="276.9">A12</text>
<text x="115" y="278.7">A11</text>
<text x="90" y="282.2">B3</text>
<text x="90" y="285.7">B4</text>
<text x="91.5" y="284">B3</text>
<text x="91.5" y="287.5">B4</text>
<text x="113.6" y="287.5">A9</text>
<text x="113.6" y="284">A10</text>
<text x="115" y="285.7">A9</text>
<text x="115" y="282.2">A10</text>
<text x="90" y="289.2">B5</text>
<text x="90" y="292.8">B6</text>
<text x="91.5" y="291">B5</text>
<text x="113.6" y="291">A8</text>
<text x="115" y="292.8">A7</text>
<text x="115" y="289.2">A8</text>
<text x="90" y="296.3">B7</text>
<text x="90" y="299.8">B8</text>
<text x="91.5" y="294.5">B6</text>
<text x="91.5" y="298.1">B7</text>
<text x="113.6" y="298.1">A6</text>
<text x="113.6" y="294.5">A7</text>
<text x="115" y="299.8">A5</text>
<text x="115" y="296.3">A6</text>
<text x="90" y="303.4">B9</text>
<text x="91.5" y="301.6">B8</text>
<text x="91.5" y="305.1">B9</text>
<text x="113.6" y="305.1">A4</text>
<text x="113.6" y="301.6">A5</text>
<text x="115" y="303.4">A4</text>
<text x="90" y="306.9">B10</text>
<text x="90" y="310.4">B11</text>
<text x="91.5" y="308.6">B10</text>
<text x="113.6" y="308.6">A3</text>
<text x="115" y="310.4">A2</text>
<text x="115" y="306.9">A3</text>
<text x="90" y="313.9">B12</text>
<text x="91.5" y="312.2">B11</text>
<text x="91.5" y="315.7">B12</text>
<text x="101.8" y="317.1" transform="rotate(-90 101.8 317.1)">0</text>
<text x="105.3" y="317.1" transform="rotate(-90 105.3 317.1)">0</text>
<text x="108.9" y="317.1" transform="rotate(-90 108.9 317.1)">0</text>
<text x="113.6" y="315.7">A1</text>
<text x="113.6" y="312.2">A2</text>
<text x="115" y="313.9">A1</text>
<text x="192.3" y="313.9">1</text>
<text x="192.3" y="317.5">2</text>
<text x="193.8" y="315.7">PB8-BOOT0</text>
<text x="247.6" y="315.7">PB7</text>
<text x="249.1" y="317.5">27</text>
<text x="249.1" y="313.9">28</text>
<text x="100.4" y="319.6" transform="rotate(-90 100.4 319.6)">0</text>
<text x="103.9" y="319.6" transform="rotate(-90 103.9 319.6)">0</text>
<text x="107.5" y="319.6" transform="rotate(-90 107.5 319.6)">0</text>
<text x="192.3" y="321">3</text>
<text x="193.8" y="319.2">PF0-OSC_IN</text>
<text x="193.8" y="322.8">PF1-OSC_OUT</text>
<text x="247.6" y="322.8">PB5</text>
<text x="247.6" y="319.2">PB6</text>
<text x="249.1" y="321">26</text>
<text x="192.3" y="324.5">4</text>
<text x="193.8" y="326.3">NRST</text>
<text x="247.6" y="329.8">PB3</text>
<text x="247.6" y="326.3">PB4</text>
<text x="249.1" y="328">24</text>
<text x="249.1" y="324.5">25</text>
<text x="192.3" y="331.6">6</text>
<text x="192.3" y="335.1">7</text>
<text x="193.8" y="333.3">PA0</text>
<text x="247.6" y="333.3">PA15</text>
<text x="249.1" y="335.1">22</text>
<text x="249.1" y="331.6">23</text>
<text x="192.3" y="338.6">8</text>
<text x="193.8" y="336.9">PA1</text>
<text x="193.8" y="340.4">PA2</text>
<text x="247.6" y="340.4">PA13</text>
<text x="247.6" y="336.9">PA14</text>
<text x="249.1" y="338.6">21</text>
<text x="192.3" y="342.2">9</text>
<text x="192.3" y="345.7">10</text>
<text x="193.8" y="343.9">PA3</text>
<text x="193.8" y="347.5">PA4</text>
<text x="247.6" y="347.5">PA9[PA11]</text>
<text x="247.6" y="343.9">PA10[PA12]</text>
<text x="249.1" y="345.7">19</text>
<text x="249.1" y="342.2">20</text>
<text x="192.3" y="349.2">11</text>
<text x="192.3" y="352.7">12</text>
<text x="193.8" y="351">PA5</text>
<text x="192.3" y="356.3">13</text>
<text x="192.3" y="359.8">14</text>
<text x="193.8" y="354.5">PA6</text>
<text x="193.8" y="358">PA7</text>
<text x="249.1" y="359.8">15</text>
<text x="193.8" y="361.6">PB0</text>
<text x="247.6" y="361.6">PB1</text>
</g>
<g font-size="3.2">
<text x="196.5" y="65.2">GND</text>
<text x="197.9" y="63.5">2</text>
<text x="196.5" y="118.1">GND</text>
<text x="197.9" y="116.4">2</text>
<text x="106" y="148.1">4</text>
<text x="120.2" y="155.2">2</text>
<text x="314" y="264.5">2</text>
<text x="315.5" y="266.3">GND</text>
<text x="247.6" y="358">VSS</text>
<text x="249.1" y="356.3">16</text>
</g>
<g font-size="3.2" fill="#f00">
<text x="176.4" y="67">4</text>
<text x="177.9" y="68.8">VDD</text>
<text x="176.4" y="119.9">4</text>
<text x="177.9" y="121.7">VDD</text>
<text x="192.3" y="328">5</text>
<text x="193.8" y="329.8">VDDA</text>
<text x="247.6" y="351">VDDIO2</text>
<text x="249.1" y="352.7">17</text>
<text x="249.1" y="349.2">18</text>
<text x="247.6" y="354.5">VDD</text>
</g>
</svg>
